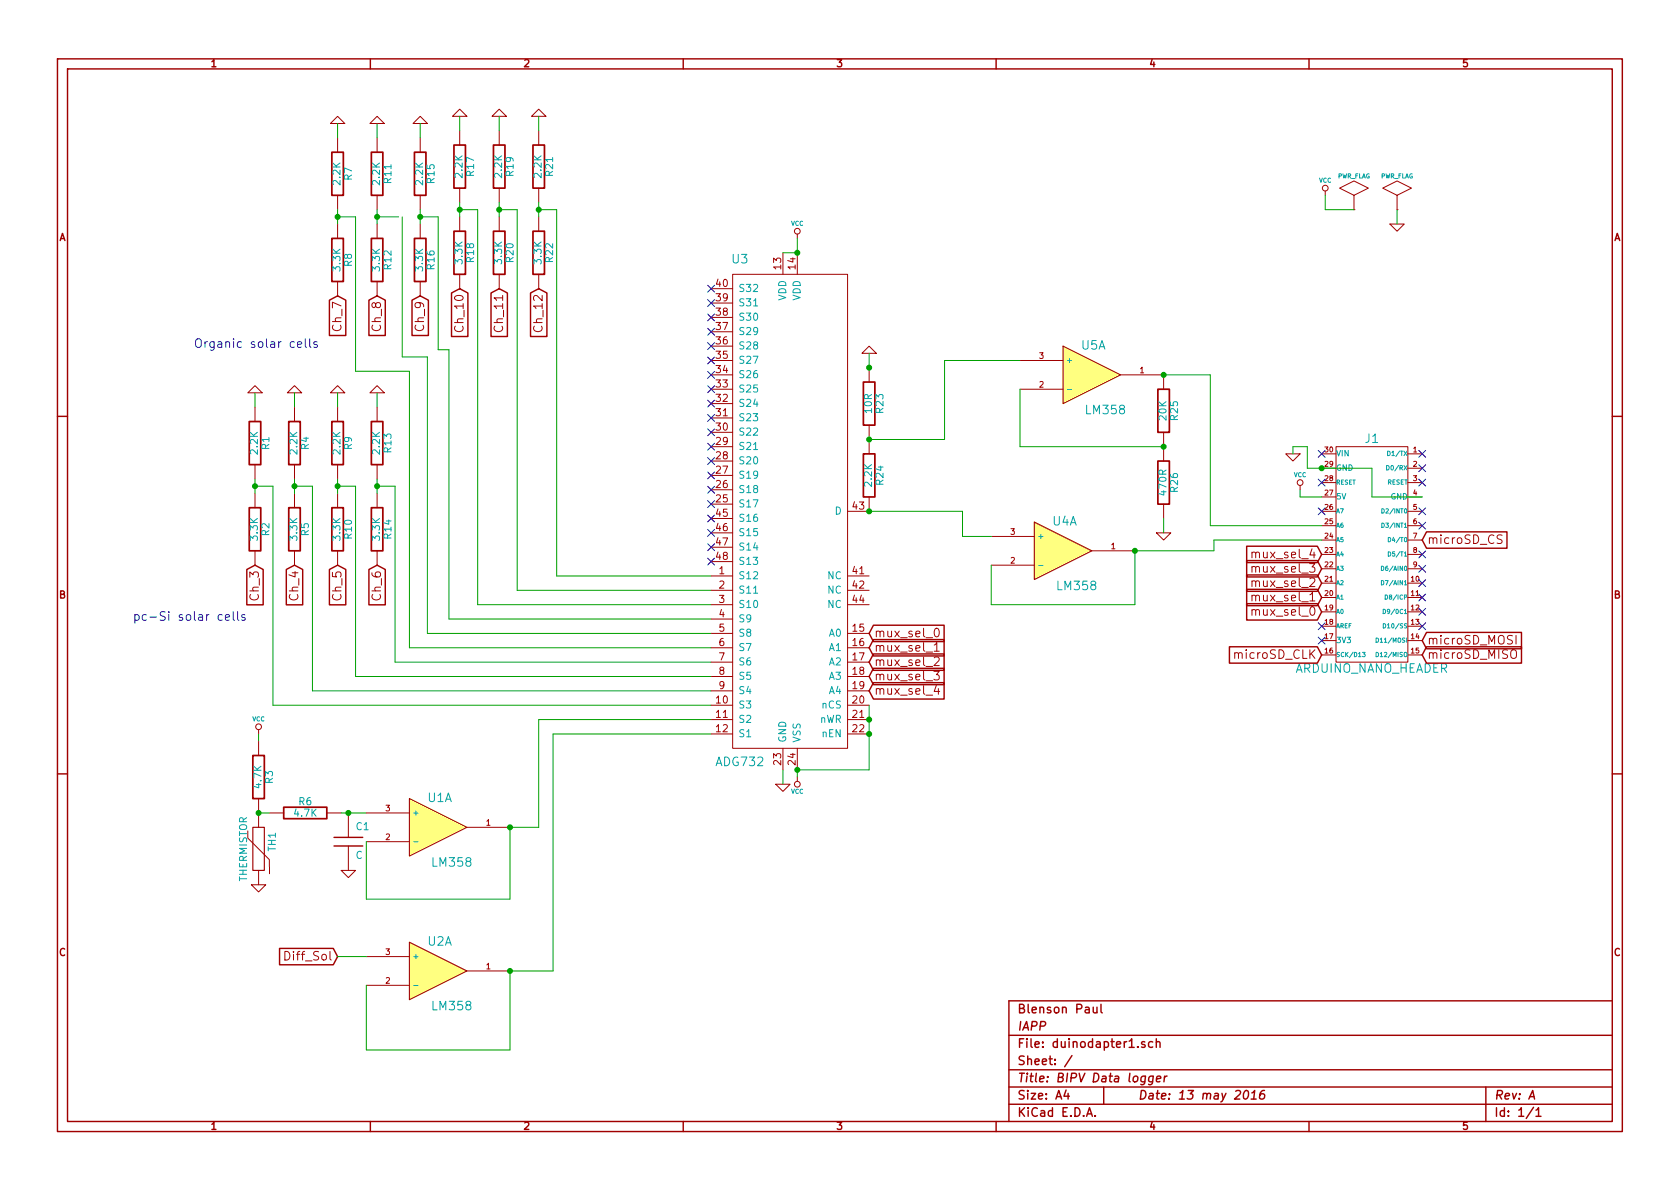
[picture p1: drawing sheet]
<svg xmlns="http://www.w3.org/2000/svg" width="297mm" height="210mm" viewBox="0 0 297 210" stroke-linecap="round" stroke-linejoin="round" font-family="sans-serif">
<g fill="none" stroke="#a00000" stroke-width=".25">
<path d="M10.2 10.4h276.6v189.7h-276.6zM11.9 12.2h273.2v186.1h-273.2zM65.5 10.4v1.8M120.8 10.4v1.8M176.1 10.4v1.8M231.4 10.4v1.8M58.2 53.1l1.5-.8 1.4 .8v6.2h-2.9zM65.2 53.1l1.5-.8 1.4 .8v6.2h-2.9zM72.8 53.1l1.5-.8 1.4 .8v6.2h-2.9zM79.8 51.8l1.5-.8 1.4 .8v7.7h-2.9zM86.8 51.8l1.5-.8 1.4 .8v7.7h-2.9zM93.8 51.8l1.4-.8 1.5 .8v7.7h-2.9z"/>
<path d="M10.2 73.6h1.7M285.1 73.6h1.7M220.4 99.1h12.5l.8 1.5-.8 1.4h-12.5zM220.4 96.6h12.5l.8 1.4-.8 1.5h-12.5zM252.2 94.1h14.2v2.8h-14.2l-.7-1.4zM43.6 100.7l1.5-.8 1.4 .8v6.3h-2.9zM50.6 100.7l1.5-.8 1.4 .8v6.3h-2.9zM58.2 100.7l1.5-.8 1.4 .8v6.3h-2.9zM65.2 100.7l1.5-.8 1.4 .8v6.3h-2.9zM154.4 110.6h12.5v2.9h-12.5l-.7-1.5zM154.4 113.1h12.5v2.9h-12.5l-.7-1.5zM154.4 115.6h12.5v2.9h-12.5l-.7-1.4z"/>
<path d="M154.4 118.2h12.5v2.9h-12.5l-.7-1.5zM217.4 114.4h15.5l.8 1.4-.8 1.5h-15.5zM220.4 106.8h12.5l.8 1.4-.8 1.4h-12.5zM220.4 104.2h12.5l.8 1.5-.8 1.4h-12.5zM220.4 101.7h12.5l.8 1.4-.8 1.5h-12.5zM252.2 114.4h16.8v2.9h-16.8l-.7-1.5zM252.2 111.8h16.8v2.9h-16.8l-.7-1.4zM10.2 136.8h1.7M154.4 120.7h12.5v2.9h-12.5l-.7-1.4zM285.1 136.8h1.7M59.1 149.6h5M59.1 148.1h5"/>
<path d="M49.4 167.7h9.5l.8 1.5-.8 1.4h-9.5zM193.3 178.1v.8a.39 .39 0 0 0 .7 .1M194 178.1v1M194.7 177.6v1.3l.2 .2M285.1 177h-106.7v21.3M65.5 198.3v1.8M120.8 198.3v1.8M176.1 198.3v1.8M178.4 183.1h106.7M178.4 189.2h106.7M178.4 195.3h106.7M178.4 192.2h106.7"/>
<path d="M188.5 192.8l-.4 1h1M188.8 193.3v1.1M189.5 186.7l-1.3 1.9M192.1 197.4l.5-1.5 .5 1.5M192.3 197h.7M193.6 197.3v.1M195.1 192.2v3.1M202.4 184.3l-.3-.1-.3 .2 .1 .2 .5 .2v.3h-.6M202.5 190.4l-.1-.1a.52 .52 0 0 0-.6 .3v.6l.2 .1 .4-.1M202.5 190.3l-.1 1.2-.3 .3-.4-.1M203.8 184.3a.48 .48 0 0 0-.7 0v.8l.3 .1 .4-.1M203.9 190.4l-.1-.1a.52 .52 0 0 0-.7 .3v.6l.3 .1 .4-.1"/>
<path d="M203.9 190.3l-.1 1.2-.4 .3-.3-.1M204.4 184.3h.1a.36 .36 0 0 1 .6 .1v.8M204.4 183.7v1.5M204.5 190.8l.7-.1v-.3h-.6l-.2 .7 .2 .2 .5-.1M205.9 190.3l-.1 1M206.3 190.3l-.3 .1-.1 .2M220.1 193l.3-.2a.88 .88 0 0 1-.3 1.6l-.2-.3a1.19 1.19 0 0 1 .2-1.1zM221.2 194.4h.9M221.3 193.3l.5-.5-.1 1.6M223.6 192.8a.72 .72 0 0 0-.8 .7l-.1 .6 .3 .3 .5-.2 .1-.6a.49 .49 0 0 0-.9 .1M231.4 198.3v1.8M262.7 192.2v6.1"/>
<path d="M270.3 194.4l.7-1.6 .3 1.6M271.1 195.8l-1.3 2M271.6 196.3l.4-.4v1.5M271.6 197.4h.9"/>
</g>
<g fill="none" stroke="#a00000" stroke-width=".18">
<path d="M81.3 19.3l1.2 1.3h-2.5zM88.3 19.3l1.2 1.3h-2.5zM95.2 19.3l1.3 1.3h-2.5zM58.4 21.8l1.3-1.2 1.3 1.2zM59.7 24.4v2.5M59.7 34.5v2.6M59.7 39.6v2.6M65.4 21.8l1.3-1.2 1.2 1.2zM66.7 24.4v2.5M66.7 34.5v2.6M66.7 39.6v2.6M73 21.8l1.3-1.2 1.3 1.2z"/>
<path d="M74.3 24.4v2.5M74.3 34.5v2.6M74.3 39.6v2.6M81.3 23.1v2.5M81.3 33.3v2.5M81.3 38.3v2.6M88.3 23.1v2.5M88.3 33.3v2.5M88.3 38.3v2.6M95.2 23.1v2.5M95.2 33.3v2.5M95.2 38.3v2.6"/>
<path d="M234.3 33.8v.7M236.9 33.3l2.5-1.3 2.5 1.3-2.5 1.2zM239.4 37.1h.1M239.4 34.5v2.6M244.5 33.3l2.5-1.3 2.6 1.3-2.6 1.2zM245.7 39.6h2.6l-1.3 1.3zM247 37.1h.1M247 34.5v2.6M59.7 49.8v2.5M66.7 49.8v2.5M74.3 49.8v2.5M81.3 48.5v2.5"/>
<path d="M88.3 48.5v2.5M95.2 48.5v2.5M125.7 51h3.8M125.7 58.7h3.8M125.7 56.1h3.8M125.7 53.6h3.8M129.5 48.5h20.4v83.8h-20.4zM138.4 44.7v3.8M141 41.4v.8M141 44.7v3.8M45.1 68.2l1.3 1.3h-2.6zM45.1 72v2.5"/>
<path d="M52.1 68.2l1.2 1.3h-2.5zM52.1 72v2.5M59.7 68.2l1.3 1.3h-2.6zM59.7 72v2.5M65.4 69.5l1.3-1.3 1.2 1.3zM66.7 72v2.5M125.7 76.4h3.8M125.7 73.9h3.8M125.7 71.4h3.8M125.7 68.8h3.8M125.7 66.3h3.8M125.7 63.7h3.8"/>
<path d="M125.7 61.2h3.8M125.7 79h3.8M152.4 62.5l1.3-1.3 1.2 1.3zM153.7 65v2.6M153.7 75.2v5.1M180.3 68.8h7.7M180.3 63.7h7.7M188 61.2l10.1 5.1-10.1 5.1zM198.1 66.3h7.6v2.5M205.7 76.4v5.1M236.2 79h12.7v38.1h-12.7zM45.1 82.2v2.5"/>
<path d="M45.1 87.2v2.6M45.1 97.4v2.5M52.1 82.2v2.5M52.1 87.2v2.6M52.1 97.4v2.5M59.7 82.2v2.5M59.7 87.2v2.6M59.7 97.4v2.5M66.7 82.2v2.5M66.7 87.2v2.6M66.7 97.4v2.5M125.7 89.1h3.8"/>
<path d="M125.7 91.7h3.8M125.7 86.6h3.8M125.7 94.2h3.8M125.7 84.1h3.8M125.7 96.8h3.8M125.7 81.5h3.8M125.7 99.3h3.8M153.7 87.9v2.5h-3.8M175.3 99.9h7.6M175.3 94.9h7.6M182.9 92.3l10.1 5.1-10.1 5.1zM193 97.4h7.7"/>
<path d="M204.5 94.2h2.5l-1.3 1.3zM205.7 89.1v2.6M227.3 80.3h2.6l-1.3 1.2zM229.9 85.8v.8M233.7 80.3h2.5M233.7 82.8h2.5M233.7 85.3h2.5M233.7 87.9h2.5M233.7 90.4h2.5M233.7 93h2.5M233.7 95.5h2.5M233.7 98h2.5"/>
<path d="M248.9 80.3h2.6M248.9 82.8h2.6M248.9 85.3h2.6M248.9 87.9h2.6M248.9 90.4h2.6M248.9 93h2.6M248.9 95.5h2.6M248.9 98h2.6M265.6 94.7a.62 .62 0 0 0-.8 0v.5l.7 .3v.5a.68 .68 0 0 1-.8 0M125.7 101.8h3.8M125.7 104.4h3.8M125.7 106.9h3.8"/>
<path d="M125.7 109.5h3.8M125.7 112h3.8M125.7 114.5h3.8M125.7 117.1h3.8M125.7 119.6h3.8M149.9 101.8h3.8M149.9 104.4h3.8M149.9 106.9h3.8M149.9 112h3.8M149.9 114.5h3.8M149.9 117.1h3.8M149.9 119.6h3.8"/>
<path d="M165.1 118.7h1l-.5 .6 .4 .2v.6l-.2 .1-.7-.1M165.2 114.1l.4-.5v1.6M165.2 116.3l.2-.1h.4l.2 .1 .1 .3-.1 .2-.9 .9h1M165.2 115.2h.9M165.3 111.2l.3-.1a.86 .86 0 0 1 .5 .7 .86 .86 0 0 1-.4 .8 .81 .81 0 0 1-.4-1.4zM233.7 100.6h2.5M233.7 103.1h2.5M233.7 105.7h2.5M233.7 108.2h2.5M233.7 110.7h2.5M233.7 113.3h2.5M233.7 115.8h2.5"/>
<path d="M248.9 100.6h2.6M248.9 103.1h2.6M248.9 105.7h2.6M248.9 108.2h2.6M248.9 110.7h2.6M248.9 113.3h2.6M248.9 115.8h2.6M267.2 115.1a.5 .5 0 0 1 .6-.2 .5 .5 0 0 1 .3 .5v.8a.53 .53 0 0 1-.6 .2 .53 .53 0 0 1-.4-.5zM268 112.4v1.5M45.7 129v.8M45.7 131.1v2.5M125.7 122.2h3.8"/>
<path d="M125.7 124.7h3.8M125.7 127.2h3.8M125.7 129.8h3.8M137.2 138.7h2.5l-1.3 1.2zM138.4 132.3v3.8M141 137.4v.8M141 132.3v3.8M149.9 122.2h3.8M149.9 124.7h3.8M149.9 127.2h3.8M149.9 129.8h3.8M165.6 121.2l-.4 1.1h.9"/>
<path d="M165.9 121.8v1M43.8 146.9v1.3l3.8 3.8v1.3M44.4 156.5h2.6l-1.3 1.2zM45.7 141.2v5.1M45.7 153.9v2.6M47.6 143.8h2.6M57.8 143.8h2.5M60.3 153.9h2.6l-1.3 1.3zM61.6 143.8v4.3M61.6 149.6v4.3M64.8 148.8h7.6M64.8 143.8h7.6"/>
<path d="M72.4 141.2l10.1 5.1-10.1 5.1zM82.5 146.3h7.7M64.8 174.2h7.6M64.8 169.2h7.6M72.4 166.6l10.1 5.1-10.1 5.1zM82.5 171.7h7.7"/>
<circle cx="234.3" cy="33.3" r=".51"/>
<circle cx="141" cy="40.9" r=".51"/>
<circle cx="229.9" cy="85.3" r=".51"/>
<circle cx="45.7" cy="128.5" r=".51"/>
<circle cx="141" cy="138.7" r=".51"/>
</g>
<g fill="none" stroke="#00a0a0" stroke-width=".18">
<path d="M188.7 68.9h.8M245.3 79.8a.4 .4 0 0 1 .5 .4 .4 .4 0 0 1-.5 .4zM183.6 100h.8M244.3 90a.38 .38 0 0 1 .5 .3 .38 .38 0 0 1-.5 .4zM244.3 92.5a.38 .38 0 0 1 .5 .4 .38 .38 0 0 1-.5 .4zM245.2 82.3a.4 .4 0 0 1 .4 .4 .4 .4 0 0 1-.4 .4zM245.5 95a.38 .38 0 0 1 .4 .4 .38 .38 0 0 1-.4 .4zM245.5 97.6a.38 .38 0 0 1 .4 .4 .38 .38 0 0 1-.4 .3zM240.9 115.4h.5l-.3 .3 .3 .1-.1 .3-.4-.1M243.3 112.8a.38 .38 0 0 1 .4 .4 .38 .38 0 0 1-.4 .4zM243.3 115.4a.38 .38 0 0 1 .4 .3 .38 .38 0 0 1-.4 .4zM244.2 100.1a.38 .38 0 0 1 .5 .4 .38 .38 0 0 1-.5 .4z"/>
<path d="M244.2 102.7a.38 .38 0 0 1 .5 .3 .38 .38 0 0 1-.5 .4zM244.6 107.7a.38 .38 0 0 1 .4 .4 .38 .38 0 0 1-.4 .4zM244.6 110.3a.38 .38 0 0 1 .4 .4 .38 .38 0 0 1-.4 .3zM244.9 105.2a.38 .38 0 0 1 .4 .4 .38 .38 0 0 1-.4 .4zM73.2 148.9h.7M73.2 174.3h.7"/>
</g>
<g fill="none" stroke="#0000c0" stroke-width=".18">
<path d="M125.1 50.4l1.2 1.3M125.1 53l1.2 1.2M125.1 55.5l1.2 1.2M125.1 58.1l1.2 1.2M126.3 50.4l-1.2 1.3M126.3 53l-1.2 1.2M126.3 55.5l-1.2 1.2M126.3 58.1l-1.2 1.2M125.1 60.6l1.2 1.2M125.1 63.1l1.2 1.3M125.1 65.7l1.2 1.2M125.1 68.2l1.2 1.2"/>
<path d="M125.1 70.8l1.2 1.2M125.1 73.3l1.2 1.2M125.1 75.8l1.2 1.3M125.1 78.4l1.2 1.2M126.3 60.6l-1.2 1.2M126.3 63.1l-1.2 1.3M126.3 65.7l-1.2 1.2M126.3 68.2l-1.2 1.2M126.3 70.8l-1.2 1.2M126.3 73.3l-1.2 1.2M126.3 75.8l-1.2 1.3M126.3 78.4l-1.2 1.2"/>
<path d="M233.1 79.6l1.2 1.3M234.3 79.6l-1.2 1.3M250.9 79.6l1.2 1.3M252.1 79.6l-1.2 1.3M125.1 80.9l1.2 1.2M125.1 83.5l1.2 1.2M125.1 86l1.2 1.2M125.1 88.5l1.2 1.3M125.1 91.1l1.2 1.2M125.1 93.6l1.2 1.2M125.1 96.2l1.2 1.2M125.1 98.7l1.2 1.2"/>
<path d="M126.3 80.9l-1.2 1.2M126.3 83.5l-1.2 1.2M126.3 86l-1.2 1.2M126.3 88.5l-1.2 1.3M126.3 91.1l-1.2 1.2M126.3 93.6l-1.2 1.2M126.3 96.2l-1.2 1.2M126.3 98.7l-1.2 1.2M233.1 84.7l1.2 1.2M233.1 89.8l1.2 1.2M234.3 84.7l-1.2 1.2M234.3 89.8l-1.2 1.2"/>
<path d="M250.9 84.7l1.2 1.2M250.9 82.2l1.2 1.2M250.9 100l1.2 1.2M250.9 97.4l1.2 1.2M250.9 92.3l1.2 1.3M250.9 89.8l1.2 1.2M252.1 84.7l-1.2 1.2M252.1 82.2l-1.2 1.2M252.1 92.3l-1.2 1.3M252.1 100l-1.2 1.2M252.1 97.4l-1.2 1.2M252.1 89.8l-1.2 1.2"/>
<path d="M233.1 112.7l1.2 1.2M233.1 110.1l1.2 1.2M234.3 112.7l-1.2 1.2M234.3 110.1l-1.2 1.2M250.9 105l1.2 1.3M250.9 102.5l1.2 1.2M250.9 107.6l1.2 1.2M250.9 110.1l1.2 1.2M252.1 105l-1.2 1.3M252.1 102.5l-1.2 1.2M252.1 107.6l-1.2 1.2M252.1 110.1l-1.2 1.2"/>
</g>
<g fill="#ffff80" stroke="#ffff80" stroke-width=".25">
<path d="M188 61.2l10.1 5.1-10.1 5.1z"/>
<path d="M182.9 92.3l10.1 5.1-10.1 5.1z"/>
<path d="M72.4 166.6l10.1 5.1-10.1 5.1z"/>
<path d="M72.4 141.2l10.1 5.1-10.1 5.1z"/>
</g>
<g fill="none" stroke="#a00000" stroke-width=".3">
<path d="M58.7 26.9h2v7.6h-2zM65.7 26.9h2v7.6h-2zM73.3 26.9h2v7.6h-2zM80.3 25.6h2v7.7h-2zM87.2 25.6h2.1v7.7h-2.1zM94.2 25.6h2.1v7.7h-2.1zM58.7 42.2h2v7.6h-2zM65.7 42.2h2v7.6h-2zM73.3 42.2h2v7.6h-2zM80.3 40.9h2v7.6h-2zM87.2 40.9h2.1v7.6h-2.1zM94.2 40.9h2.1v7.6h-2.1z"/>
<path d="M44.1 74.5h2v7.7h-2zM51.1 74.5h2v7.7h-2zM58.7 74.5h2v7.7h-2zM65.7 74.5h2v7.7h-2zM152.7 67.6h2v7.6h-2zM204.7 68.8h2.1v7.6h-2.1zM44.1 89.8h2v7.6h-2zM51.1 89.8h2v7.6h-2zM58.7 89.8h2v7.6h-2zM65.7 89.8h2v7.6h-2zM152.7 80.3h2v7.6h-2zM204.7 81.5h2.1v7.6h-2.1z"/>
<path d="M44.7 133.6h2v7.6h-2zM50.2 142.7h7.6v2.1h-7.6z"/>
</g>
<g fill="none" stroke="#00a000" stroke-width=".18">
<path d="M59.7 21.8v2.6M59.7 37.1v2.5M59.7 38.3h3.2v27.4h9.5v48.8h53.3M66.7 21.8v2.6M66.7 37.1v2.5M66.7 38.3h3.8M71.1 38.3v24.8h4.5v48.9h50.1M74.3 38.3h3.2v23.5h1.9v47.7h46.3M74.3 21.8v2.6M74.3 37.1v2.5M81.3 37.1h3.2v69.8h41.2M81.3 20.6v2.5"/>
<path d="M81.3 35.8v2.5M88.3 37.1h3.1v67.3h34.3M88.3 20.6v2.5M88.3 35.8v2.5M95.2 37.1h3.2v64.7h27.3M95.2 20.6v2.5M95.2 35.8v2.5M234.3 34.5v2.6h5.1M247 37.1v2.5M141 42.2v2.5h-2.6M45.1 69.5v2.5M52.1 69.5v2.5"/>
<path d="M59.7 69.5v2.5M66.7 69.5v2.5M153.7 62.5v2.5M180.3 68.8v10.2h25.4M180.3 63.7h-13.3v14h-13.3M205.7 66.3h8.3v26.7h19.7M45.1 84.7v2.5M45.1 86h3.2v38.7h77.4M52.1 86h3.1v36.2h70.5M52.1 84.7v2.5M59.7 86h3.2v33.6h62.8M59.7 84.7v2.5"/>
<path d="M66.7 86h3.1v31.1h55.9M66.7 84.7v2.5M153.7 90.4h16.5v4.5h5.1M205.7 91.7v2.5M228.6 80.3v-1.3h2.5v3.8h11.5v5.1h8.9M229.9 86.6v1.3h3.8M233.7 95.5h-19.1v1.9h-13.9v9.5h-25.4v-7M45.7 129.8v1.3M125.7 127.2h-30.5v19.1h-5v12.7h-25.4v-10.2M125.7 129.8h-27.9v41.9h-7.6v14h-25.4v-11.5M138.4 136.1v2.6M153.7 124.7v11.4h-12.7v1.3"/>
<path d="M45.7 143.8h1.9M60.3 143.8h4.5M59.7 169.2h5.1"/>
</g>
<g fill="#00a000" stroke="#00a000" stroke-width=".25">
<circle cx="233.7" cy="82.8" r=".41"/>
<circle cx="153.7" cy="129.8" r=".41"/>
<circle cx="153.7" cy="127.2" r=".41"/>
<circle cx="205.7" cy="79" r=".41"/>
<circle cx="153.7" cy="77.7" r=".41"/>
<circle cx="153.7" cy="90.4" r=".41"/>
<circle cx="153.7" cy="65" r=".41"/>
<circle cx="141" cy="44.7" r=".41"/>
<circle cx="200.7" cy="97.4" r=".41"/>
<circle cx="205.7" cy="66.3" r=".41"/>
<circle cx="141" cy="136.1" r=".41"/>
<circle cx="45.1" cy="86" r=".41"/>
<circle cx="52.1" cy="86" r=".41"/>
<circle cx="59.7" cy="86" r=".41"/>
<circle cx="66.7" cy="86" r=".41"/>
<circle cx="59.7" cy="38.3" r=".41"/>
<circle cx="66.7" cy="38.3" r=".41"/>
<circle cx="74.3" cy="38.3" r=".41"/>
<circle cx="81.3" cy="37.1" r=".41"/>
<circle cx="88.3" cy="37.1" r=".41"/>
<circle cx="95.2" cy="37.1" r=".41"/>
<circle cx="45.7" cy="143.8" r=".41"/>
<circle cx="61.6" cy="143.8" r=".41"/>
<circle cx="90.2" cy="171.7" r=".41"/>
<circle cx="90.2" cy="146.3" r=".41"/>
</g>
<path d="M44.7 146.3h2v7.6h-2z" fill="none" stroke="#a00000" stroke-width=".2"/>
<path d="M54 59.9v1.3l.2 .2M54.8 59.9v1.3l.2 .2M52.6 60.9l.7-.1v-.3l-.5-.1-.2 .2 .1 .8h.6M56.1 60.5l-.4-.1-.2 .2v.3l.6 .1v.4h-.6M39.3 108.8a.48 .48 0 0 0-.7 0v.8l.3 .1 .4-.1M39.9 109.2l.7-.1-.1-.3-.4-.1-.2 .2v.7h.6M41.2 108.2v1.3l.3 .2M42 108.2v1.3l.2 .2M43.3 108.8l-.3-.1-.3 .2 .1 .2 .5 .2v.3h-.6" fill="none" stroke="#00f" stroke-width=".18"/>
<g font-size="2.1" fill="#00a0a0">
<text x="129.5" y="46.7">U3</text>
<text x="191.2" y="61.9">U5A</text>
<text x="192.1" y="73.3">LM358</text>
<text x="241.4" y="78.4">J1</text>
<text x="186.1" y="93">U4A</text>
<text x="187" y="104.4">LM358</text>
<text x="228.8" y="119">ARDUINO_NANO_HEADER</text>
<text x="126.7" y="135.6">ADG732</text>
<text x="75.6" y="141.9">U1A</text>
<text x="76.6" y="153.3">LM358</text>
<text x="75.6" y="167.3">U2A</text>
<text x="76.6" y="178.7">LM358</text>
</g>
<g font-size="2.1" fill="#a00000">
<text x="60.5" y="58.4" transform="rotate(-90 60.5 58.4)">Ch_7</text>
<text x="67.4" y="58.4" transform="rotate(-90 67.4 58.4)">Ch_8</text>
<text x="75.1" y="58.4" transform="rotate(-90 75.1 58.4)">Ch_9</text>
<text x="82" y="58.3" transform="rotate(-90 82 58.3)">Ch_10</text>
<text x="89" y="58.3" transform="rotate(-90 89 58.3)">Ch_11</text>
<text x="96" y="58.3" transform="rotate(-90 96 58.3)">Ch_12</text>
<text x="221.9" y="101.3">mux_sel_3</text>
<text x="221.9" y="98.8">mux_sel_4</text>
<text x="252.4" y="96.3">microSD_CS</text>
<text x="45.8" y="106" transform="rotate(-90 45.8 106)">Ch_3</text>
<text x="52.8" y="106" transform="rotate(-90 52.8 106)">Ch_4</text>
<text x="60.5" y="106" transform="rotate(-90 60.5 106)">Ch_5</text>
<text x="67.4" y="106" transform="rotate(-90 67.4 106)">Ch_6</text>
<text x="221.9" y="106.4">mux_sel_1</text>
<text x="221.9" y="103.9">mux_sel_2</text>
<text x="154.6" y="112.8">mux_sel_0</text>
<text x="221.9" y="109">mux_sel_0</text>
<text x="154.6" y="115.3">mux_sel_1</text>
<text x="154.6" y="117.9">mux_sel_2</text>
<text x="218.5" y="116.6">microSD_CLK</text>
<text x="252.4" y="116.6">microSD_MISO</text>
<text x="252.4" y="114">microSD_MOSI</text>
<text x="154.6" y="120.4">mux_sel_3</text>
<text x="154.6" y="122.9">mux_sel_4</text>
<text x="48.4" y="154.3" transform="rotate(-90 48.4 154.3)">-</text>
<text x="50.7" y="169.9">Diff_Sol</text>
<text x="179.9" y="179.3">Blenson Paul</text>
<text x="179.9" y="185.4">File: duinodapter1.sch</text>
<text x="179.9" y="182.3">IAPP</text>
<text x="179.9" y="191.5">Title: BIPV Data logger</text>
<text x="179.9" y="188.4">Sheet: /</text>
<text x="179.9" y="197.6">KiCad E.D.A.</text>
<text x="179.9" y="194.5">Size: A4</text>
<text x="201.2" y="194.5">Date: 13 may 2016</text>
<text x="264.2" y="194.5">Rev: A</text>
<text x="264.2" y="197.6">Id: 1/1</text>
</g>
<g font-size="2.1" fill="#00f">
<text x="34.3" y="61.6">Organic solar cells</text>
<text x="23.5" y="109.8">pc-Si solar cells</text>
</g>
<g font-size="1.8" fill="#a00000">
<text x="37.3" y="11.9">1</text>
<text x="92.7" y="11.9">2</text>
<text x="148" y="11.9">3</text>
<text x="203.3" y="11.9">4</text>
<text x="258.6" y="11.9">5</text>
<text x="10.4" y="42.7">A</text>
<text x="138.2" y="47.6" transform="rotate(-90 138.2 47.6)">13</text>
<text x="140.7" y="47.6" transform="rotate(-90 140.7 47.6)">14</text>
<text x="285.3" y="42.7">A</text>
<text x="126.7" y="50.8">40</text>
<text x="126.7" y="53.3">39</text>
<text x="126.7" y="58.4">37</text>
<text x="126.7" y="55.9">38</text>
<text x="126.7" y="63.5">35</text>
<text x="126.7" y="61">36</text>
<text x="126.7" y="71.1">32</text>
<text x="126.7" y="68.6">33</text>
<text x="126.7" y="66">34</text>
<text x="126.7" y="76.2">30</text>
<text x="126.7" y="73.7">31</text>
<text x="126.7" y="83.8">27</text>
<text x="126.7" y="81.3">28</text>
<text x="126.7" y="78.7">29</text>
<text x="126.7" y="88.9">25</text>
<text x="126.7" y="86.4">26</text>
<text x="126.7" y="91.4">45</text>
<text x="126.7" y="94">46</text>
<text x="150.8" y="90.2">43</text>
<text x="126.7" y="96.5">47</text>
<text x="126.7" y="99.1">48</text>
<text x="127.2" y="101.6">1</text>
<text x="150.8" y="101.6">41</text>
<text x="10.4" y="105.9">B</text>
<text x="127.2" y="104.1">2</text>
<text x="127.2" y="106.7">3</text>
<text x="150.8" y="104.1">42</text>
<text x="150.8" y="106.7">44</text>
<text x="285.3" y="105.9">B</text>
<text x="127.2" y="109.2">4</text>
<text x="127.2" y="111.8">5</text>
<text x="150.8" y="111.8">15</text>
<text x="127.2" y="114.3">6</text>
<text x="127.2" y="116.8">7</text>
<text x="127.2" y="119.4">8</text>
<text x="150.8" y="114.3">16</text>
<text x="150.8" y="116.8">17</text>
<text x="150.8" y="119.4">18</text>
<text x="126.7" y="124.5">10</text>
<text x="127.2" y="121.9">9</text>
<text x="150.8" y="124.5">20</text>
<text x="150.8" y="121.9">19</text>
<text x="126.7" y="127">11</text>
<text x="126.7" y="129.5">12</text>
<text x="150.8" y="127">21</text>
<text x="150.8" y="129.5">22</text>
<text x="138.2" y="135.2" transform="rotate(-90 138.2 135.2)">23</text>
<text x="140.7" y="135.2" transform="rotate(-90 140.7 135.2)">24</text>
<text x="10.4" y="169.1">C</text>
<text x="285.3" y="169.1">C</text>
<text x="37.3" y="199.8">1</text>
<text x="92.7" y="199.8">2</text>
<text x="148" y="199.8">3</text>
<text x="203.3" y="199.8">4</text>
<text x="258.6" y="199.8">5</text>
</g>
<g font-size="1.8" fill="#00a0a0">
<text x="60.2" y="32.6" transform="rotate(-90 60.2 32.6)">2.2K</text>
<text x="62.3" y="31.8" transform="rotate(-90 62.3 31.8)">R7</text>
<text x="67.2" y="32.6" transform="rotate(-90 67.2 32.6)">2.2K</text>
<text x="69.3" y="32.4" transform="rotate(-90 69.3 32.4)">R11</text>
<text x="74.9" y="32.6" transform="rotate(-90 74.9 32.6)">2.2K</text>
<text x="76.9" y="32.4" transform="rotate(-90 76.9 32.4)">R15</text>
<text x="81.8" y="31.3" transform="rotate(-90 81.8 31.3)">2.2K</text>
<text x="83.9" y="31.1" transform="rotate(-90 83.9 31.1)">R17</text>
<text x="88.8" y="31.3" transform="rotate(-90 88.8 31.3)">2.2K</text>
<text x="90.9" y="31.1" transform="rotate(-90 90.9 31.1)">R19</text>
<text x="95.8" y="31.3" transform="rotate(-90 95.8 31.3)">2.2K</text>
<text x="97.8" y="31.1" transform="rotate(-90 97.8 31.1)">R21</text>
<text x="60.2" y="47.8" transform="rotate(-90 60.2 47.8)">3.3K</text>
<text x="62.3" y="47.1" transform="rotate(-90 62.3 47.1)">R8</text>
<text x="67.2" y="47.8" transform="rotate(-90 67.2 47.8)">3.3K</text>
<text x="69.3" y="47.6" transform="rotate(-90 69.3 47.6)">R12</text>
<text x="74.9" y="47.8" transform="rotate(-90 74.9 47.8)">3.3K</text>
<text x="76.9" y="47.6" transform="rotate(-90 76.9 47.6)">R16</text>
<text x="81.8" y="46.6" transform="rotate(-90 81.8 46.6)">3.3K</text>
<text x="83.9" y="46.3" transform="rotate(-90 83.9 46.3)">R18</text>
<text x="88.8" y="46.6" transform="rotate(-90 88.8 46.6)">3.3K</text>
<text x="90.9" y="46.3" transform="rotate(-90 90.9 46.3)">R20</text>
<text x="95.8" y="46.6" transform="rotate(-90 95.8 46.6)">3.3K</text>
<text x="97.8" y="46.3" transform="rotate(-90 97.8 46.3)">R22</text>
<text x="130.6" y="51.7">S32</text>
<text x="139.1" y="53.3" transform="rotate(-90 139.1 53.3)">VDD</text>
<text x="141.6" y="53.3" transform="rotate(-90 141.6 53.3)">VDD</text>
<text x="130.6" y="59.3">S29</text>
<text x="130.6" y="56.8">S30</text>
<text x="130.6" y="54.2">S31</text>
<text x="130.6" y="64.4">S27</text>
<text x="130.6" y="61.8">S28</text>
<text x="130.6" y="69.5">S25</text>
<text x="130.6" y="66.9">S26</text>
<text x="130.6" y="77.1">S22</text>
<text x="130.6" y="74.5">S23</text>
<text x="130.6" y="72">S24</text>
<text x="154.2" y="73" transform="rotate(-90 154.2 73)">10R</text>
<text x="156.3" y="73" transform="rotate(-90 156.3 73)">R23</text>
<text x="206.3" y="74.3" transform="rotate(-90 206.3 74.3)">20K</text>
<text x="208.3" y="74.3" transform="rotate(-90 208.3 74.3)">R25</text>
<text x="45.6" y="80.2" transform="rotate(-90 45.6 80.2)">2.2K</text>
<text x="47.7" y="79.5" transform="rotate(-90 47.7 79.5)">R1</text>
<text x="52.6" y="80.2" transform="rotate(-90 52.6 80.2)">2.2K</text>
<text x="54.7" y="79.5" transform="rotate(-90 54.7 79.5)">R4</text>
<text x="60.2" y="80.2" transform="rotate(-90 60.2 80.2)">2.2K</text>
<text x="62.3" y="79.5" transform="rotate(-90 62.3 79.5)">R9</text>
<text x="67.2" y="80.2" transform="rotate(-90 67.2 80.2)">2.2K</text>
<text x="69.3" y="80" transform="rotate(-90 69.3 80)">R13</text>
<text x="130.6" y="82.2">S20</text>
<text x="130.6" y="79.6">S21</text>
<text x="130.6" y="89.8">S17</text>
<text x="130.6" y="87.2">S18</text>
<text x="130.6" y="84.7">S19</text>
<text x="154.2" y="85.9" transform="rotate(-90 154.2 85.9)">2.2K</text>
<text x="156.3" y="85.7" transform="rotate(-90 156.3 85.7)">R24</text>
<text x="206.3" y="87.4" transform="rotate(-90 206.3 87.4)">470R</text>
<text x="208.3" y="87" transform="rotate(-90 208.3 87)">R26</text>
<text x="45.6" y="95.4" transform="rotate(-90 45.6 95.4)">3.3K</text>
<text x="47.7" y="94.7" transform="rotate(-90 47.7 94.7)">R2</text>
<text x="52.6" y="95.4" transform="rotate(-90 52.6 95.4)">3.3K</text>
<text x="54.7" y="94.7" transform="rotate(-90 54.7 94.7)">R5</text>
<text x="60.2" y="95.4" transform="rotate(-90 60.2 95.4)">3.3K</text>
<text x="62.3" y="95.2" transform="rotate(-90 62.3 95.2)">R10</text>
<text x="67.2" y="95.4" transform="rotate(-90 67.2 95.4)">3.3K</text>
<text x="69.3" y="95.2" transform="rotate(-90 69.3 95.2)">R14</text>
<text x="130.6" y="92.3">S16</text>
<text x="130.6" y="94.9">S15</text>
<text x="147.6" y="91.1">D</text>
<text x="130.6" y="97.4">S14</text>
<text x="130.6" y="99.9">S13</text>
<text x="130.6" y="102.5">S12</text>
<text x="130.6" y="105">S11</text>
<text x="130.6" y="107.6">S10</text>
<text x="146.3" y="102.5">NC</text>
<text x="146.3" y="105">NC</text>
<text x="146.3" y="107.6">NC</text>
<text x="130.6" y="110.1">S9</text>
<text x="130.6" y="112.6">S8</text>
<text x="146.6" y="112.6">A0</text>
<text x="130.6" y="115.2">S7</text>
<text x="130.6" y="117.7">S6</text>
<text x="146.6" y="115.2">A1</text>
<text x="146.6" y="117.7">A2</text>
<text x="130.6" y="120.3">S5</text>
<text x="130.6" y="122.8">S4</text>
<text x="130.6" y="125.3">S3</text>
<text x="145.3" y="125.3">nCS</text>
<text x="146.6" y="120.3">A3</text>
<text x="146.6" y="122.8">A4</text>
<text x="130.6" y="127.9">S2</text>
<text x="130.6" y="130.4">S1</text>
<text x="139.1" y="131.3" transform="rotate(-90 139.1 131.3)">GND</text>
<text x="141.6" y="131.3" transform="rotate(-90 141.6 131.3)">VSS</text>
<text x="144.8" y="127.9">nWR</text>
<text x="145.3" y="130.4">nEN</text>
<text x="46.3" y="139.3" transform="rotate(-90 46.3 139.3)">4.7K</text>
<text x="48.3" y="138.5" transform="rotate(-90 48.3 138.5)">R3</text>
<text x="52.9" y="142.4">R6</text>
<text x="52.1" y="144.5">4.7K</text>
<text x="63" y="146.9">C1</text>
<text x="43.7" y="156" transform="rotate(-90 43.7 156)">THERMISTOR</text>
<text x="48.8" y="150.5" transform="rotate(-90 48.8 150.5)">TH1</text>
<text x="62.9" y="151.9">C</text>
</g>
<g font-size="1.4" fill="#a00000">
<text x="183.8" y="63.5">3</text>
<text x="183.8" y="68.6">2</text>
<text x="201.5" y="66">1</text>
<text x="178.7" y="94.6">3</text>
<text x="178.7" y="99.7">2</text>
<text x="196.5" y="97.1">1</text>
<text x="68.2" y="143.5">3</text>
<text x="68.2" y="148.6">2</text>
<text x="86" y="146">1</text>
<text x="68.2" y="174">2</text>
<text x="68.2" y="168.9">3</text>
<text x="86" y="171.4">1</text>
</g>
<g font-size="1.4" fill="#00a0a0">
<text x="188.5" y="64.3">+</text>
<text x="236.2" y="80.7">VIN</text>
<text x="236.2" y="83.3">GND</text>
<text x="236.2" y="88.4">5V</text>
<text x="245.8" y="88.4">GND</text>
<text x="183.4" y="95.4">+</text>
<text x="236.2" y="113.8">3V3</text>
<text x="72.9" y="144.3">+</text>
<text x="72.9" y="169.7">+</text>
</g>
<g font-size="1.2" fill="#a00000">
<text x="234.3" y="80">30</text>
<text x="234.3" y="82.5">29</text>
<text x="249.9" y="80">1</text>
<text x="249.9" y="82.5">2</text>
<text x="234.3" y="87.6">27</text>
<text x="234.3" y="85.1">28</text>
<text x="249.9" y="85.1">3</text>
<text x="249.9" y="87.6">4</text>
<text x="234.3" y="95.2">24</text>
<text x="234.3" y="92.7">25</text>
<text x="234.3" y="90.2">26</text>
<text x="249.9" y="90.2">5</text>
<text x="249.9" y="92.7">6</text>
<text x="249.9" y="95.2">7</text>
<text x="234.3" y="100.3">22</text>
<text x="234.3" y="97.8">23</text>
<text x="249.9" y="97.8">8</text>
<text x="249.9" y="100.3">9</text>
<text x="234.3" y="105.4">20</text>
<text x="234.3" y="102.9">21</text>
<text x="234.3" y="107.9">19</text>
<text x="249.5" y="102.9">10</text>
<text x="249.5" y="105.4">11</text>
<text x="249.5" y="107.9">12</text>
<text x="234.3" y="113">17</text>
<text x="234.3" y="110.5">18</text>
<text x="249.5" y="110.5">13</text>
<text x="249.5" y="113">14</text>
<text x="234.3" y="115.6">16</text>
<text x="249.5" y="115.6">15</text>
</g>
<g font-size="1.1" fill="#00a0a0">
<text x="233.2" y="32.3">VCC</text>
<text x="236.4" y="31.6">PWR_FLAG</text>
<text x="244" y="31.6">PWR_FLAG</text>
<text x="139.9" y="39.9">VCC</text>
<text x="245.7" y="83.2">D0/RX</text>
<text x="245.8" y="80.6">D1/TX</text>
<text x="228.8" y="84.4">VCC</text>
<text x="236.2" y="85.7">RESET</text>
<text x="245.2" y="85.7">RESET</text>
<text x="236.2" y="95.9">A5</text>
<text x="236.2" y="93.3">A6</text>
<text x="236.2" y="90.8">A7</text>
<text x="244.9" y="90.8">D2/INT0</text>
<text x="244.9" y="93.3">D3/INT1</text>
<text x="246" y="95.9">D4/T0</text>
<text x="236.2" y="101">A3</text>
<text x="236.2" y="98.4">A4</text>
<text x="244.8" y="101">D6/AIN0</text>
<text x="246" y="98.4">D5/T1</text>
<text x="236.2" y="106">A1</text>
<text x="236.2" y="103.5">A2</text>
<text x="244.8" y="103.5">D7/AIN1</text>
<text x="245.5" y="106">D8/ICP</text>
<text x="236.2" y="111.1">AREF</text>
<text x="236.2" y="108.6">A0</text>
<text x="243.9" y="113.7">D11/MOSI</text>
<text x="245.2" y="111.1">D10/SS</text>
<text x="245.3" y="108.6">D9/0C1</text>
<text x="236.2" y="116.2">SCK/D13</text>
<text x="243.9" y="116.2">D12/MISO</text>
<text x="44.6" y="127.6">VCC</text>
<text x="139.9" y="140.4">VCC</text>
</g>
</svg>
